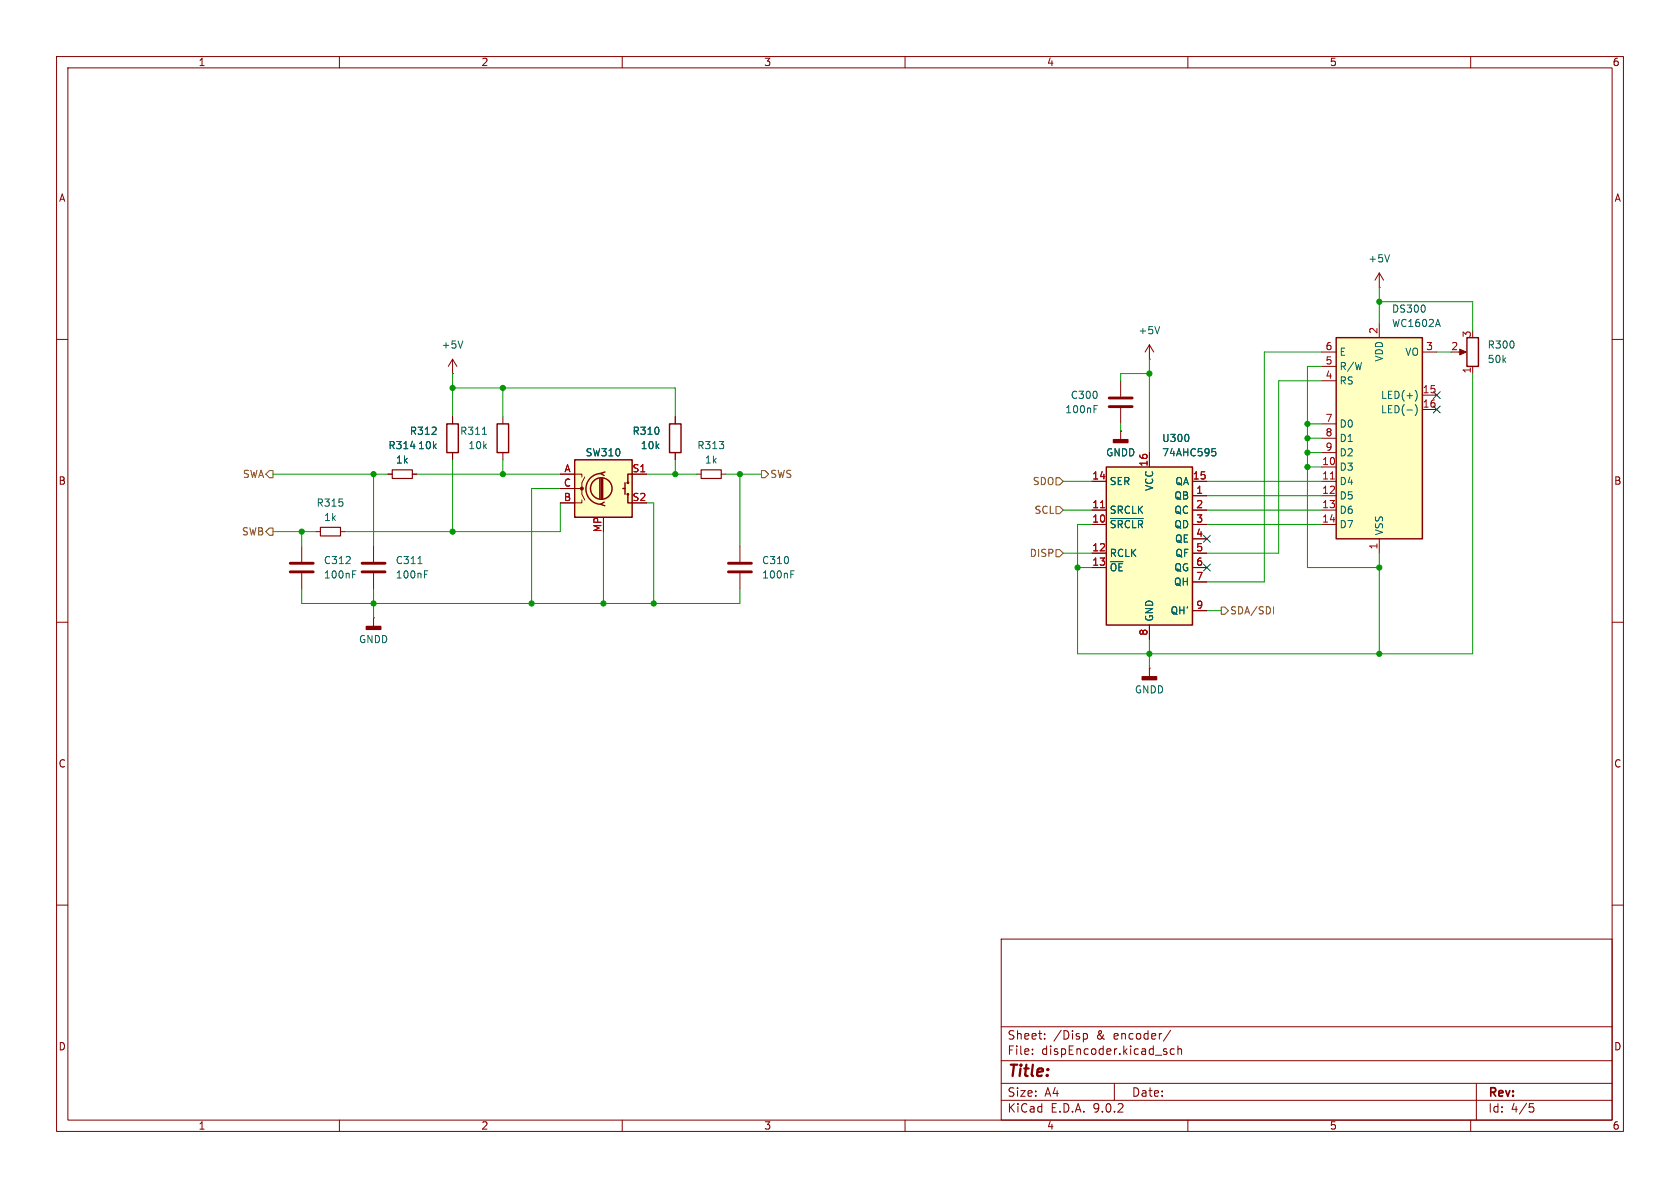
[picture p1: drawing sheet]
<svg xmlns="http://www.w3.org/2000/svg" width="297mm" height="210mm" viewBox="0 0 297 210" stroke-linecap="round" stroke-linejoin="round" font-family="sans-serif">
<g fill="none" stroke="#840000" stroke-width=".18">
<path d="M10 10h277v190h-277zM12 12h273v186h-273zM60 10v2M110 10v2M160 10v2M210 10v2M260 10v2M10 60h2M119.4 73.7v1.2M203.2 63.5h.1M203.2 61l-.8 1.2M203.2 61l.8 1.2"/>
<path d="M203.2 61v2.5M285 60h2M55.9 94h.7M60.2 94h.8M119.4 80v1.3M10 110h2M285 110h2M10 160h2M177 166h108v32h-108zM285 160h2M60 198v2M110 198v2"/>
<path d="M160 198v2M177 194.5h108M177 191.5h108M177 187.5h108M177 181.5h108M182.5 186.3v.1M182.5 185.5v.1M184.7 183.6v.1M184.7 182.8v.1M191.5 182.8l.5-.1 .2 .3v.4l-.1 .2h-.6M197 191.5v3M206.1 185.9l.2 .2-.2 .3"/>
<path d="M206.1 185.4l.1 .1M207 182.1l-1.3 2M207.6 185.5l-.4-.1-.3 .3v.4l.1 .2h.6M208.2 185.5l.3-.1 .3 .1 .1 .9M208.2 184.9v1.5M210 198v2M260 198v2M261 191.5v6.5M270.4 195.1h.7M270.5 195.7h.4l.3 .3-.2 .5-.5 .1"/>
</g>
<path d="M205 57.7l-.4 1.3" fill="none" stroke="#006464" stroke-width=".18"/>
<path d="M118.4 74.9h2v5.1h-2z" fill="none" stroke="#840000" stroke-width=".25"/>
<path d="M56.6 93.2h3.6v1.5h-3.6z" fill="none" stroke="#840000" stroke-width=".2"/>
<path d="M195.6 82.6h15.2v27.9h-15.2z" fill="#ffffc2"/>
<path d="M195.6 82.6h15.2v27.9h-15.2z" fill="none" stroke="#840000" stroke-width=".25"/>
<g fill="none" stroke="#840000" stroke-width=".18">
<path d="M243.8 50.8h.1M243.8 48.3l-.7 1.2M243.8 48.3l.8 1.2M243.8 48.3v2.5M80 66h.1M80 63.5l-.8 1.3M80 63.5l.8 1.3M80 63.5v2.5M193 85.1h2.6M193 90.2h2.6M193 92.7h2.6M193 97.8h2.6"/>
<path d="M203.2 80v2.6M210.8 85.1h2.6M210.8 90.2h2.6M210.8 92.7h2.6M210.8 97.8h2.6M210.8 87.6h2.6M210.8 95.3h2.6M193 100.3h2.6M203.2 118.1h.1M203.2 110.5v2.5M203.2 118.1v1.5M210.8 100.3h2.6"/>
<path d="M210.8 102.9h2.6M210.8 108h2.6"/>
</g>
<path d="M194.6 89.8h.7" fill="none" stroke="#a90000" stroke-width=".18"/>
<path d="M245.7 45l-.5 1.3M81.8 60.3l-.4 1.2M210.1 77v.8M214.3 79.3h.6M214.4 79.8h.3l.2 .2-.1 .5-.4 .1M196.3 91.7h5.8" fill="none" stroke="#006464" stroke-width=".18"/>
<path d="M201.9 119.6h2.6v.5h-2.6z" fill="#840000" stroke="#840000" stroke-width=".25"/>
<path d="M236.2 59.7h15.3v35.6h-15.3z" fill="#ffffc2"/>
<path d="M236.2 59.7h15.3v35.6h-15.3zM259.3 59.7h2.1v5.1h-2.1z" fill="none" stroke="#840000" stroke-width=".25"/>
<g fill="none" stroke="#840000" stroke-width=".18">
<path d="M243.8 57.2v2.5M233.7 62.2h2.5M233.7 64.8h2.5M233.7 67.3h2.5M233.7 74.9h2.5M233.7 77.5h2.5M251.5 62.2h2.5M251.5 69.9h2.5M251.5 72.4h2.5M257.8 62.2h1M260.3 64.8v1.2M123.2 83.8h.8"/>
<path d="M127.5 83.8h.8M233.7 80h2.5M233.7 82.6h2.5M233.7 85.1h2.5M233.7 87.6h2.5M233.7 90.2h2.5M233.7 92.7h2.5M243.8 95.3v2.5"/>
</g>
<path d="M235.2 84.7h.7" fill="none" stroke="#a90000" stroke-width=".18"/>
<path d="M251.9 54.2v.7M250.2 69a1.46 1.46 0 0 1 0 1.9M250.2 71.5a1.46 1.46 0 0 1 0 2" fill="none" stroke="#006464" stroke-width=".18"/>
<path d="M124 83.1h3.5v1.5h-3.5z" fill="none" stroke="#840000" stroke-width=".2"/>
<path d="M258.1 61.7l1.1 .5-1.1 .5z" fill="#840000" stroke="#840000" stroke-width=".18"/>
<path d="M101.6 81.3h10.2v10.1h-10.2z" fill="#ffffc2"/>
<g fill="none" stroke="#840000" stroke-width=".25">
<path d="M79 74.9h2v5.1h-2zM87.9 74.9h2v5.1h-2zM101.6 81.3h10.2v10.1h-10.2zM106 84.6v3.5M106.3 83.7a2.73 2.73 0 0 0-2.7 2.7 2.73 2.73 0 0 0 2.7 2.8M106.3 84.6v3.5M106.6 84.6v3.5M106.8 88.8l-.6 .4 .7 .2M106.9 83.4l-.7 .3 .6 .4M110.1 86.4h.4M110.5 85.3v2.1M111 87.4v1.5h.8"/>
<path d="M111.8 83.8h-.8v1.5"/>
<circle cx="106.3" cy="86.4" r="1.9"/>
<circle cx="111" cy="87.4" r=".13"/>
<circle cx="111" cy="85.3" r=".13"/>
</g>
<g fill="none" stroke="#840000" stroke-width=".18">
<path d="M80 73.7v1.2M88.9 73.7v1.2M119.4 73.7v1.2M198.1 76.2h.1M198.1 67.3v2.8M198.1 72.1v2.8M198.1 76.2v1.5M53.3 96.5v2.8M66 96.5v2.8M68.6 83.8h.7M72.9 83.8h.8M80 80v1.3"/>
<path d="M88.9 80v1.3M99.1 83.8h3.8v.5M99.1 86.4h3.8v1l.5 1M102.9 88.4v.5h-3.8M103.4 84.3l-.5 1v1.1h-.5M111.8 83.8h2.5M119.4 80v1.3M130.8 96.5v2.8M193 85.1h2.6M193 90.2h2.6M193 92.7h2.6M193 97.8h2.6"/>
<path d="M203.2 80v2.6M210.8 85.1h2.6M210.8 90.2h2.6M210.8 92.7h2.6M210.8 97.8h2.6M210.8 87.6h2.6M210.8 95.3h2.6M53.3 101.3v2.8M66 109.2h.1M66 101.3v2.8M66 109.2v1.5M130.8 101.3v2.8"/>
<path d="M193 100.3h2.6M203.2 110.5v2.5M210.8 100.3h2.6M210.8 102.9h2.6M210.8 108h2.6"/>
</g>
<circle cx="102.9" cy="86.4" r=".25" fill="#840000" stroke="#840000" stroke-width=".18"/>
<path d="M196.1 70.4h4.1M196.1 71.9h4.1M51.3 99.6h4.1M64 99.6h4.1M128.8 99.6h4M51.3 101.1h4.1M64 101.1h4.1M128.8 101.1h4" fill="none" stroke="#840000" stroke-width=".51"/>
<g fill="none" stroke="#006464" stroke-width=".18">
<path d="M72.6 78.9h.8M85.3 76.8h.7M193.4 72.3h.4M193.4 71.7h.6M210.1 77v.8M214.3 79.3h.6M214.4 79.8h.3l.2 .2-.1 .5-.4 .1M73.9 99.6h.7M196.3 91.7h5.8M62.3 101.5h.5M62.3 100.9h.6M75 101.5h.5"/>
<path d="M75 100.9h.6M139.8 101.5h.4M139.8 100.9h.6"/>
</g>
<g fill="#840000" stroke="#840000" stroke-width=".25">
<path d="M196.8 77.7h2.6v.5h-2.6z"/>
<path d="M64.8 110.7h2.5v.6h-2.5z"/>
</g>
<path d="M69.3 83.1h3.6v1.5h-3.6z" fill="none" stroke="#840000" stroke-width=".2"/>
<path d="M47.6 93.3h.7v1.3h-.7l-.6-.6zM47.6 83.2h.7v1.3h-.7l-.6-.7zM134.6 83.2h.7l.6 .6-.6 .7h-.7zM186.7 97.2h.6l.7 .6-.7 .6h-.6zM186.7 89.5h.6l.7 .7-.7 .6h-.6zM186.7 84.5h.6l.7 .6-.7 .6h-.6zM215.9 107.3h.6l.7 .7-.7 .6h-.6zM225.1 107.3v1.2" fill="none" stroke="#725600" stroke-width=".18"/>
<g fill="none" stroke="#009600" stroke-width=".18">
<path d="M243.8 50.8v6.4M243.8 53.3h16.5v5.1M80 66v7.7M80 68.6h39.4v5.1M88.9 68.6v5.1M198.1 74.9v1.3M203.2 63.5v16.5M203.2 66h-5.1v1.3M231.1 77.5h2.6M231.1 74.9h2.6M233.7 64.8h-2.6v35.5h12.7M233.7 62.2h-10.2v40.7h-10.1"/>
<path d="M233.7 67.3h-7.6v30.5h-12.7M254 62.2h2.5M260.3 66v49.6h-69.8v-22.9h2.5M48.3 83.8h20.3M48.3 94h7.6M53.3 94v2.5M66 83.8v12.7M73.7 83.8h25.4M80 81.3v12.7M88.9 81.3v2.5M99.1 86.4h-5.1v20.3M99.1 88.9v5.1h-38.1"/>
<path d="M106.7 94v12.7M114.3 83.8h8.9M114.3 88.9h1.3v17.8M119.4 81.3v2.5M128.3 83.8h6.3M130.8 83.8v12.7M188 85.1h5M188 97.8h5M188 90.2h5M213.4 92.7h20.3M213.4 85.1h20.3M213.4 90.2h20.3"/>
<path d="M213.4 87.6h20.3M231.1 80h2.6M231.1 82.6h2.6M243.8 97.8v17.8M53.3 104.1v2.6h77.5v-2.6M66 104.1v5.1M190.5 100.3h2.5M203.2 113v5.1M213.4 108h2.5"/>
</g>
<path d="M253.4 69.2l1.2 1.3M253.4 71.8l1.2 1.2M254.6 69.2l-1.2 1.3M254.6 71.8l-1.2 1.2M212.8 94.6l1.2 1.3M212.8 99.7l1.2 1.2M214 94.6l-1.2 1.3M214 99.7l-1.2 1.2" fill="none" stroke="#000084" stroke-width=".18"/>
<path d="M194.6 89.8h.7" fill="none" stroke="#a90000" stroke-width=".18"/>
<g fill="#009600" stroke="#009600" stroke-width=".18">
<circle cx="94" cy="106.7" r=".46"/>
<circle cx="106.7" cy="106.7" r=".46"/>
<circle cx="115.6" cy="106.7" r=".46"/>
<circle cx="80" cy="68.6" r=".46"/>
<circle cx="88.9" cy="68.6" r=".46"/>
<circle cx="119.4" cy="83.8" r=".46"/>
<circle cx="231.1" cy="74.9" r=".46"/>
<circle cx="231.1" cy="77.5" r=".46"/>
<circle cx="231.1" cy="80" r=".46"/>
<circle cx="231.1" cy="82.6" r=".46"/>
<circle cx="243.8" cy="115.6" r=".46"/>
<circle cx="243.8" cy="100.3" r=".46"/>
<circle cx="243.8" cy="53.3" r=".46"/>
<circle cx="203.2" cy="115.6" r=".46"/>
<circle cx="190.5" cy="100.3" r=".46"/>
<circle cx="203.2" cy="66" r=".46"/>
<circle cx="130.8" cy="83.8" r=".46"/>
<circle cx="66" cy="83.8" r=".46"/>
<circle cx="80" cy="94" r=".46"/>
<circle cx="88.9" cy="83.8" r=".46"/>
<circle cx="66" cy="106.7" r=".46"/>
<circle cx="53.3" cy="94" r=".46"/>
</g>
<text font-size="2.8" fill="#840000" x="178" y="190.9">Title:</text>
<g font-size="2.1" fill="#840000">
<text x="178" y="184">Sheet:</text>
<text x="186.2" y="184">/Disp</text>
<text x="193.9" y="184">&amp;</text>
<text x="197" y="184">encoder/</text>
<text x="178" y="186.7">File:</text>
<text x="184.1" y="186.7">dispEncoder.kicad_sch</text>
<text x="178" y="196.9">KiCad</text>
<text x="178" y="194.1">Size:</text>
<text x="184.7" y="194.1">A4</text>
<text x="185.7" y="196.9">E.D.A.</text>
<text x="193.3" y="196.9">9.0.2</text>
<text x="200" y="194.1">Date:</text>
<text x="263" y="194.3">Rev:</text>
<text x="263" y="196.9">Id:</text>
<text x="267.1" y="196.9">4/5</text>
</g>
<g font-size="1.8" fill="#840000">
<text x="35" y="11.9">1</text>
<text x="85" y="11.9">2</text>
<text x="135" y="11.9">3</text>
<text x="185" y="11.9">4</text>
<text x="235" y="11.9">5</text>
<text x="285" y="11.9">6</text>
<text x="10.3" y="35.9">A</text>
<text x="285.3" y="35.9">A</text>
<text x="10.3" y="85.9">B</text>
<text x="285.3" y="85.9">B</text>
<text x="10.3" y="135.9">C</text>
<text x="285.3" y="135.9">C</text>
<text x="10.3" y="185.9">D</text>
<text x="285.3" y="185.9">D</text>
<text x="35" y="199.9">1</text>
<text x="85" y="199.9">2</text>
<text x="135" y="199.9">3</text>
<text x="185" y="199.9">4</text>
<text x="235" y="199.9">5</text>
<text x="285" y="199.9">6</text>
</g>
<g font-size="1.8" fill="#006464">
<text x="241.8" y="46.6">+5V</text>
<text x="201.2" y="59.3">+5V</text>
<text x="246" y="55.5">DS300</text>
<text x="246" y="58">WC1602A</text>
<text x="78" y="61.8">+5V</text>
<text x="236.7" y="63.1">E</text>
<text x="236.7" y="65.6">R/W</text>
<text x="244.7" y="64" transform="rotate(-90 244.7 64)">VDD</text>
<text x="248.3" y="63.1">VO</text>
<text x="262.9" y="61.8">R300</text>
<text x="262.9" y="64.4">50k</text>
<text x="189.2" y="70.7">C300</text>
<text x="236.7" y="68.2">RS</text>
<text x="244" y="70.7">LED(+)</text>
<text x="72.4" y="77.1">R312</text>
<text x="81.2" y="77.1">R311</text>
<text x="111.7" y="77.1">R310</text>
<text x="188.2" y="73.3">100nF</text>
<text x="236.7" y="75.8">D0</text>
<text x="244" y="73.3">LED(-)</text>
<text x="68.6" y="79.6">R314</text>
<text x="69.9" y="82.1">1k</text>
<text x="73.8" y="79.6">10k</text>
<text x="82.7" y="79.6">10k</text>
<text x="103.4" y="80.9">SW310</text>
<text x="113.2" y="79.6">10k</text>
<text x="123.2" y="79.6">R313</text>
<text x="124.5" y="82.1">1k</text>
<text x="195.4" y="80.9">GNDD</text>
<text x="205.4" y="78.3">U300</text>
<text x="205.4" y="80.9">74AHC595</text>
<text x="236.7" y="78.3">D1</text>
<text x="236.7" y="80.9">D2</text>
<text x="236.7" y="83.4">D3</text>
<text x="55.9" y="89.8">R315</text>
<text x="196.1" y="86">SER</text>
<text x="204.1" y="86.9" transform="rotate(-90 204.1 86.9)">VCC</text>
<text x="207.5" y="88.5">QB</text>
<text x="207.7" y="86">QA</text>
<text x="236.7" y="86">D4</text>
<text x="236.7" y="88.5">D5</text>
<text x="57.2" y="92.3">1k</text>
<text x="196.1" y="91">SRCLK</text>
<text x="196.1" y="93.6">~{SRCLR}</text>
<text x="207.5" y="91">QC</text>
<text x="207.5" y="93.6">QD</text>
<text x="236.7" y="91">D6</text>
<text x="236.7" y="93.6">D7</text>
<text x="244.7" y="94.7" transform="rotate(-90 244.7 94.7)">VSS</text>
<text x="57.2" y="99.9">C312</text>
<text x="69.9" y="99.9">C311</text>
<text x="134.6" y="99.9">C310</text>
<text x="196.1" y="98.7">RCLK</text>
<text x="196.1" y="101.2">~{OE}</text>
<text x="207.5" y="101.2">QG</text>
<text x="207.6" y="96.1">QE</text>
<text x="207.7" y="98.7">QF</text>
<text x="57.2" y="102.5">100nF</text>
<text x="69.9" y="102.5">100nF</text>
<text x="134.6" y="102.5">100nF</text>
<text x="207.4" y="103.7">QH</text>
<text x="63.4" y="113.9">GNDD</text>
<text x="204.1" y="110" transform="rotate(-90 204.1 110)">GND</text>
<text x="206.8" y="108.8">QH'</text>
<text x="200.5" y="122.8">GNDD</text>
</g>
<g font-size="1.8" fill="#a90000">
<text x="243.6" y="59.1" transform="rotate(-90 243.6 59.1)">2</text>
<text x="260.1" y="59.8" transform="rotate(-90 260.1 59.8)">3</text>
<text x="234.2" y="62">6</text>
<text x="234.2" y="64.5">5</text>
<text x="252" y="62">3</text>
<text x="256.5" y="62">2</text>
<text x="234.2" y="67.1">4</text>
<text x="251.4" y="69.6">15</text>
<text x="260.1" y="66.1" transform="rotate(-90 260.1 66.1)">1</text>
<text x="234.2" y="74.7">7</text>
<text x="234.2" y="77.2">8</text>
<text x="251.4" y="72.1">16</text>
<text x="99.7" y="83.6">A</text>
<text x="111.7" y="83.6">S1</text>
<text x="202.9" y="82.6" transform="rotate(-90 202.9 82.6)">16</text>
<text x="233.6" y="82.3">10</text>
<text x="234.2" y="79.8">9</text>
<text x="99.6" y="86.1">C</text>
<text x="99.6" y="88.6">B</text>
<text x="111.7" y="88.6">S2</text>
<text x="193" y="84.8">14</text>
<text x="193" y="89.9">11</text>
<text x="210.8" y="84.8">15</text>
<text x="211.4" y="87.4">1</text>
<text x="211.4" y="89.9">2</text>
<text x="233.6" y="84.8">11</text>
<text x="233.6" y="87.4">12</text>
<text x="233.6" y="89.9">13</text>
<text x="106.4" y="94.2" transform="rotate(-90 106.4 94.2)">MP</text>
<text x="193" y="92.5">10</text>
<text x="211.4" y="92.5">3</text>
<text x="211.4" y="95">4</text>
<text x="233.6" y="92.5">14</text>
<text x="193" y="97.5">12</text>
<text x="193" y="100.1">13</text>
<text x="211.4" y="97.5">5</text>
<text x="211.4" y="100.1">6</text>
<text x="243.6" y="97.2" transform="rotate(-90 243.6 97.2)">1</text>
<text x="211.4" y="102.6">7</text>
<text x="211.4" y="107.7">9</text>
<text x="202.9" y="112.5" transform="rotate(-90 202.9 112.5)">8</text>
</g>
<g font-size="1.8" fill="#725600">
<text x="42.8" y="84.7">SWA</text>
<text x="136.1" y="84.7">SWS</text>
<text x="182.5" y="86">SDO</text>
<text x="42.7" y="94.8">SWB</text>
<text x="182.8" y="91">SCL</text>
<text x="181.9" y="98.7">DISP</text>
<text x="217.4" y="108.8">SDA/SDI</text>
</g>
</svg>
